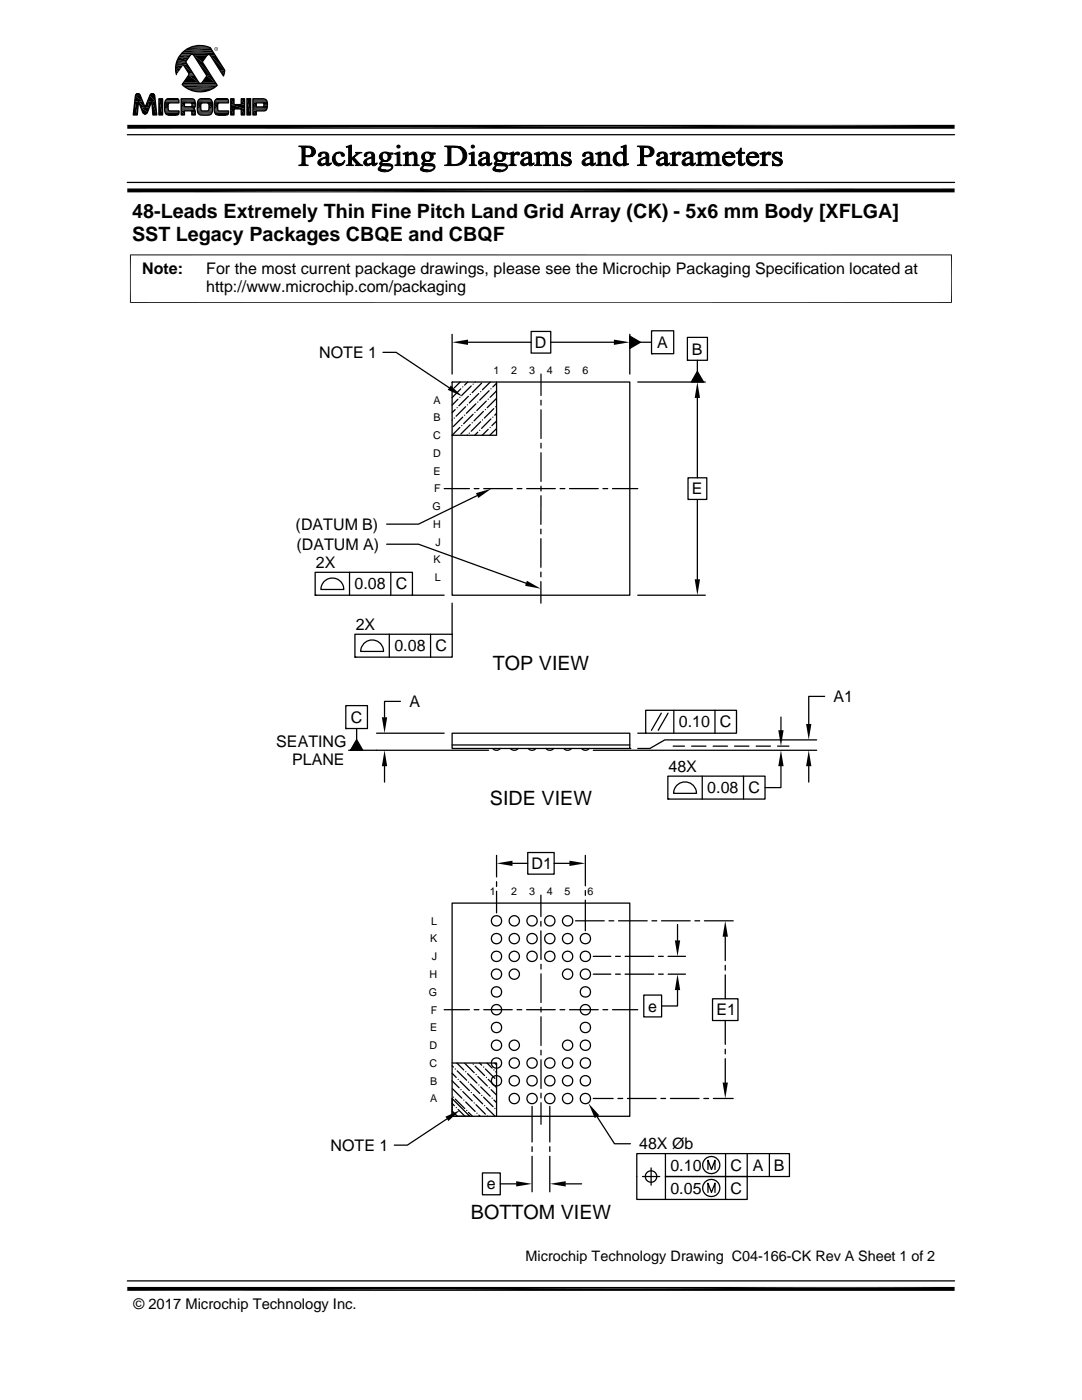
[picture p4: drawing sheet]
<svg xmlns="http://www.w3.org/2000/svg" width="216mm" height="279mm" viewBox="0 0 216 279" stroke-linecap="round" stroke-linejoin="round" font-family="sans-serif">
<g fill="none" stroke="#000" stroke-width=".25">
<path d="M27.1 18.9a.52 .52 0 0 1 .9 .1l1 2.4 .9-2.4a.5 .5 0 0 1 .5-.3 .5 .5 0 0 1 .5 .4l.4 3.8h-.8l-.2-2.7-.9 2.2a.5 .5 0 0 1-.5 .4 .5 .5 0 0 1-.4-.4l-.9-2.1-.2 2.6h-.8zM31.7 19.7h.7v3.2h-.7zM33.1 20l.5-.3h1.6l.4 .2 .1 .6-2 .1-.2 .4v.7l.1 .3 .2 .1h1.9a.62 .62 0 0 1-.1 .7 .62 .62 0 0 1-.6 .2h-1.2a.96 .96 0 0 1-.9-1.2 2.92 2.92 0 0 1 .2-1.8zM36.2 19.7h2.3a1.28 1.28 0 0 1 .2 1.9l-.1 .1 .3 .2 .1 1h-.7v-.6l-.2-.2h-1.3v.8h-.6zM36.6 13l1.1 1.7-1.4 2.2a5.1 5.1 0 0 0 7 .1l-2.9-4.6 1-1.5h.5l2.7 4.3 .3-1.2-2.9-4.5a4.8 4.8 0 0 0-5.1 .6 4.8 4.8 0 0 0-1.7 4.8M38.1 10.9h.3l.3 .1 2.6 4.1-1.2 1.6-.4-.2-2.7-4.2zM39.6 20l.5-.3h1.5a.93 .93 0 0 1 .8 1.1l-.1 1.6a.79 .79 0 0 1-.9 .6 2.2 2.2 0 0 1-1.8-.2 3.5 3.5 0 0 1 0-2.8zM43 20l.5-.3h1.6l.4 .2 .1 .6-2 .1-.2 .4v.7l.1 .3 .2 .1h1.9a.62 .62 0 0 1-.1 .7 .62 .62 0 0 1-.6 .2h-1.2a.96 .96 0 0 1-1-1.2 2.92 2.92 0 0 1 .3-1.8zM46 19.7h.7v1.2h1.4v-1.2h.7v3.2h-.7v-1.2h-1.4v1.2h-.7zM49.3 19.7h.7v3.2h-.7zM49.3 19.7h.7M50.5 19.7h2.2a1.49 1.49 0 0 1 .5 2.2l-.5 .2h-1.6v.8h-.6z"/>
<path d="M25.4 36.4h165.1M25.4 26.9h165.1M36.8 20.5h1.3l.2 .2v.4l-.1 .2h-1.4zM40.2 20.7l.2-.2 1.1 .1 .2 .4-.1 1-.2 .1h-1.2l-.1-.4zM51.1 20.5h1.4a.56 .56 0 0 1 0 .8h-1.4zM76.4 70.3h2.6l10.6 7.1M90.2 76.2h35.5v42.6h-35.5zM90.2 66.7v8M90.3 77.8h.1M90.3 76.2l-.1 .1M91.4 79.7l-1.2 1.2M91.8 79.3h.1"/>
<path d="M91.8 76.2l-1.2 1.2M91.9 77.6l-1.7 1.8M92.3 77.2h.1M93.3 76.2l-.6 .7M93.4 68.3h12.6M93.5 79.1l-1.9 1.9M93.8 78.7h.1M94 77l-1.9 1.9M94.4 76.7h.1M94.8 76.2v.1M95.5 78.5l-1.9 1.9M95.9 78.2h.1"/>
<path d="M96.1 76.5l-1.9 1.9M97.4 79.7h.1M97.6 78l-1.9 1.9M97.8 76.2l-1.5 1.6M98 77.6h.1M99.1 76.2v10.7h-8.9l1.6-1.6M99.1 79.5l-1.9 1.9M99.1 78l-1.3 1.3M99.1 76.5l-.8 .7M106 66.1h3.9v4.4h-3.9zM107.9 74.7v4.2M107.9 79.9v.9"/>
<path d="M109.9 68.3h12.6M125.7 67.1l2.1 1.2-2.1 1.2zM125.7 66.7v8M127.3 76.2h13.4M127.8 68.3h2.2M130 66h4.4v4.6h-4.4zM130 70.6h.1M137.2 67.3h4v4.6h-4zM137.2 71.9h.1M139.1 74.1l1.3 2.1h-2.5zM139.1 71.9v2.2M139.1 79.4v16"/>
<path d="M88.6 97.5h5.1M90.3 83.8l-.1 .1M90.6 83.4h.1M90.8 81.7l-.6 .7M91.2 81.4h.1M92.1 84.9h.1M92.3 83.2l-1.9 1.9M92.7 82.9h.1M92.9 81.2l-1.9 1.9M93.3 86.8l-.1 .1M93.3 80.8h.1M93.6 86.4h.1"/>
<path d="M93.8 84.8l-1.9 1.8M94.2 84.4h.1M94.4 82.7l-1.9 1.9M94.6 97.5h1M94.8 82.3h.1M95 80.6l-1.9 1.9M95.2 98.9l-11.7 5.7h-6.3M95.3 86.3l-.6 .6M95.3 80.2h.1M95.7 85.9h.1M95.9 84.2l-1.9 1.9M96.3 83.8h.1"/>
<path d="M96.5 82.1l-1.9 1.9M96.5 97.5h5.7M96.8 81.7h.1M97 80.1l-1.9 1.8M97.4 85.7l-1.2 1.2M97.8 85.3h.1M98 83.6l-1.9 1.9M98.3 83.2h.1M98.5 81.6l-1.9 1.8M98.9 81.2h.1M99.1 85.5l-1.4 1.4M99.1 82.5l-.4 .4"/>
<path d="M99.1 84l-1 .9M103.2 97.5h.9M105.1 97.5h5.7M107.9 81.8v5.7M107.9 88.5v.9M107.9 90.4v5.7M107.9 97v1M107.9 98.9v5.7M111.8 97.5h.9M113.6 97.5h5.8M120.3 97.5h1M122.2 97.5h5.1"/>
<path d="M137.3 95.4h3.7v4.3h-3.7zM139.1 99.7v15.9M62.9 114.2h19.4v4.6h-19.4zM62.9 118.8h.1M64.8 115.9a2.28 2.28 0 0 1 2.5-.3 2.28 2.28 0 0 1 1.3 2h-4.6l.4-1.1zM69.7 114.2v4.6M77.2 108.6h6.3l21.5 7.8M78 114.2v4.6M82.3 118.8h6.3M107.9 105.6v1M107.9 107.5v5.7M107.9 114.2v.9"/>
<path d="M107.9 116.1v4.3M127.3 118.8h13.4M70.8 126.6h19.4v4.5h-19.4zM70.8 131.1h.1M72.8 128.3a2.28 2.28 0 0 1 2.4-.4 2.28 2.28 0 0 1 1.3 2.1h-4.5l.3-1.2zM77.7 126.6v4.5M79.9 140h-3.2v3.2M85.9 126.6v4.5M90.2 120.4v6.2M164.5 139h-3.1v5.5M69 140.8h4.3v4.6h-4.3zM69 145.4h.1"/>
<path d="M71.2 145.4v2.2M71.2 147.6l1.2 2.1h-2.5zM75.1 146.3h13.5M76.7 152.9v3.2M90.2 146.3h35.5v3.1h-35.5zM90.2 148.7h35.5M97.5 149.7h-27.9M98.3 149.4a1 1 0 0 0 1.5 0M101.8 149.4a1.02 1.02 0 0 0 1.6 0M105.4 149.4a1 1 0 0 0 1.5 0M108.9 149.4a1 1 0 0 0 1.6 0M112.5 149.4a1.02 1.02 0 0 0 1.5 0"/>
<path d="M116 149.4a1 1 0 0 0 1.6 0M118.4 149.7h44.6M125.7 149.4h.1M127.3 146.3h1.5M128.8 141.8h18.2v4.5h-18.2zM132 142.3l-2 3.5M133.3 154.9h19.4v4.6h-19.4zM133.3 159.5h.1M133.3 142.3l-2 3.5M134.3 148.9h2.3M134.5 141.8v4.5M135.2 156.6a2.29 2.29 0 0 1 2.4-.4 2.29 2.29 0 0 1 1.4 2.1h-4.6l.3-1.1z"/>
<path d="M138 148.9h2.9M140.1 154.9v4.6M142.3 148.9h2.9M142.7 141.8v4.5M146.6 148.9h2.8M148.4 154.9v4.6M150.9 148.9h2.8M155.2 148.9h2.2M155.8 152.9v4.3h-3.1M155.8 143.1v3.2M161.4 152.9v3.2M163 147.7h-30.3l-3 1.7h-2.4"/>
<path d="M99.1 170.7v4.3M99.1 176v.9M99.1 177.9v4.3M102.3 172.3h3M105.3 170.1h5.3v4.4h-5.3zM107.9 178.6v4.3M110.6 172.3h3M116.8 170.7v6.1M116.8 177.7v1M116.8 179.6v6.1M90.2 180.2h35.5v42.6h-35.5zM107.9 185.8v5.7"/>
<path d="M107.9 183.9v.9M107.9 192.4v1M107.9 194.4v5.7M114.9 183.8h5.7M118.4 190.9h3.5M118.4 194.4h3.5M121.5 183.8h1M122.8 190.9h1M122.8 194.4h1M123.4 183.8h5.7M124.7 190.9h5.8M124.7 194.4h5.8"/>
<path d="M128.5 198.6h3.5v4.3h-3.5zM130.1 183.8h.9M131.4 190.9h1M131.4 194.4h1M132 183.8h5.7M133.3 190.9h3.5M133.3 194.4h3.5M135.2 197.6v3.2h-3.2M135.2 184.5v3.2M138.7 183.8h.9M140.6 183.8h5.7M142.2 199.3h5.1v4.4h-5.1z"/>
<path d="M144.7 186.9v4.8M144.7 192.7v.9M144.7 194.6v4.7M88.6 201.5h5.1M90.2 215.7l1.4 1.4M90.2 214.2l.8 .8M90.2 212.7l.3 .3M90.2 219.2l3.5 3.6h-3.5zM90.2 212.2h8.9v10.6M90.3 217.3l1.9 1.9M90.5 219h.1M90.8 219.4l1.9 1.8"/>
<path d="M90.8 213.3h.1M91.2 212.2l1.3 1.3M91.2 213.7l1.9 1.9M91.4 215.4h.1M91.8 215.8l1.9 1.9M92 217.5h.1M92.4 217.8l1.8 1.9M92.5 219.5h.1M92.7 212.2l1.9 1.9M92.9 219.9l1.9 1.9M92.9 213.9h.1M93.3 214.3l1.9 1.9"/>
<path d="M93.5 216h.1M93.9 216.3l1.8 1.9M94 218h.1M94.4 218.4l1.9 1.9M94.4 212.4h.1M94.6 201.5h1M94.8 212.8l1.9 1.9M95 214.5h.1M95.4 214.8l1.8 1.9M95.5 216.5h.1M95.7 212.2l.4 .4M95.9 216.9l1.9 1.9"/>
<path d="M96.1 218.6h.1M96.5 219l1.9 1.9M96.5 213h.1M96.5 201.5h5.7M96.9 213.3l1.8 1.9M97 215h.1M97.2 212.2l1 .9M97.4 215.4l1.7 1.6M97.6 217.1h.1M98 217.5l1.1 1M98.2 219.2h.1M98.6 219.5l.5 .5"/>
<path d="M98.6 213.5h.1M98.7 212.2l.4 .3M98.9 213.9l.2 .1M103.2 201.5h.9M105.1 201.5h5.7M107.9 201v1M107.9 202.9v5.7M107.9 209.6v.9M107.9 211.5v5.7M107.9 218.2v.9M111.7 201.5h1M113.6 201.5h5.8"/>
<path d="M118.4 219.2h3.9M120.3 201.5h1M122.2 201.5h5.1M123.3 219.2h.9M125.2 219.2h5.7M131.9 219.2h.9M133.8 219.2h5.7M140.4 219.2h1M142.3 219.2h4M144.7 203.7v4.7M144.7 209.4v.9M144.7 211.3v4.7"/>
<path d="M89.2 223.3l-7.9 5.2h-2.6M90.2 221.7l1 1M90.2 220.2l.5 .5M91 221h.1M91.4 221.4l1.4 1.4M93.1 221.6h.1M93.5 222l.8 .8M94.6 220.1h.1M95 220.5l1.9 1.9M95.2 222.2h.1M95.5 222.5l.3 .3M96.3 234.1h3.5v4.3h-3.5z"/>
<path d="M96.7 220.7h.1M97 221l1.8 1.8M97.2 222.7h.1M98.7 221.2h.1M99.8 236.3h3.2M106.2 220.8v7.1M106.2 228.9v.9M106.2 230.8v7M107.9 220.1v4.3M109.7 220.8v7.1M109.7 228.9v.9M109.7 230.8v7"/>
<path d="M112.9 236.3h3.2M119.1 222.8l3.5 5.5h3.2M128.2 234.8h3.4M129.9 233.1v3.4M132.8 230.2v4.6h16.3v4.6h-22v-9.2h30.4v4.6h-24.7v4.6M141.3 233.4v-1.8l.7 1.8 .7-1.8v1.8M141.3 238v-1.9l.7 1.9 .7-1.9v1.9M144.8 230.2v9.2M149.1 230.2v4.6M153.5 230.2v4.6M25.4 255.6h165.1"/>
<circle cx="99.1" cy="198" r="1.03"/>
<circle cx="99.1" cy="187.3" r="1.03"/>
<circle cx="99.1" cy="190.9" r="1.03"/>
<circle cx="99.1" cy="183.8" r="1.03"/>
<circle cx="99.1" cy="194.4" r="1.03"/>
<circle cx="102.6" cy="187.3" r="1.03"/>
<circle cx="102.6" cy="190.9" r="1.03"/>
<circle cx="102.6" cy="183.8" r="1.03"/>
<circle cx="102.6" cy="194.4" r="1.03"/>
<circle cx="106.2" cy="187.3" r="1.03"/>
<circle cx="106.2" cy="190.9" r="1.03"/>
<circle cx="106.2" cy="183.8" r="1.03"/>
<circle cx="109.7" cy="187.3" r="1.03"/>
<circle cx="109.7" cy="190.9" r="1.03"/>
<circle cx="109.7" cy="183.8" r="1.03"/>
<circle cx="113.3" cy="190.9" r="1.02"/>
<circle cx="113.3" cy="187.3" r="1.02"/>
<circle cx="113.3" cy="183.8" r="1.02"/>
<circle cx="113.3" cy="194.4" r="1.02"/>
<circle cx="116.8" cy="198" r="1.03"/>
<circle cx="116.8" cy="187.3" r="1.03"/>
<circle cx="116.8" cy="190.9" r="1.03"/>
<circle cx="116.8" cy="194.4" r="1.03"/>
<circle cx="99.1" cy="205.1" r="1.03"/>
<circle cx="99.1" cy="215.7" r="1.03"/>
<circle cx="99.1" cy="212.1" r="1.03"/>
<circle cx="99.1" cy="201.5" r="1.03"/>
<circle cx="99.1" cy="208.6" r="1.03"/>
<circle cx="102.6" cy="212.1" r="1.03"/>
<circle cx="102.6" cy="215.7" r="1.03"/>
<circle cx="102.6" cy="219.2" r="1.03"/>
<circle cx="102.6" cy="208.6" r="1.03"/>
<circle cx="106.2" cy="215.7" r="1.03"/>
<circle cx="106.2" cy="212.1" r="1.03"/>
<circle cx="106.2" cy="219.2" r="1.03"/>
<circle cx="109.7" cy="215.7" r="1.03"/>
<circle cx="109.7" cy="212.1" r="1.03"/>
<circle cx="109.7" cy="219.2" r="1.03"/>
<circle cx="113.3" cy="212.1" r="1.02"/>
<circle cx="113.3" cy="215.7" r="1.02"/>
<circle cx="113.3" cy="219.2" r="1.02"/>
<circle cx="113.3" cy="208.6" r="1.02"/>
<circle cx="116.8" cy="205.1" r="1.03"/>
<circle cx="116.8" cy="215.7" r="1.03"/>
<circle cx="116.8" cy="212.1" r="1.03"/>
<circle cx="116.8" cy="219.2" r="1.03"/>
<circle cx="116.8" cy="201.5" r="1.03"/>
<circle cx="116.8" cy="208.6" r="1.03"/>
<circle cx="129.9" cy="234.8" r="1.14"/>
<circle cx="141.9" cy="232.5" r="1.71"/>
<circle cx="141.9" cy="237.1" r="1.71"/>
</g>
<g fill="#000">
<path d="M27 19.1l1 .1h-1zM27 19.1h1v.1zM27 19.2l1.5 1.1h-1.6zM27 19.2h1l.5 1.1zM27 19l1 .1zM27.1 18.9h.9zM27.1 18.9l.9 .1zM27.1 18.9h.8zM27.2 18.8l.7 .1zM27.2 18.8h.6zM27.2 18.8h.5zM27.3 18.7l.4 .1z"/>
<path d="M27.3 18.7h.4zM27.4 18.7h.2zM27.4 18.7h.3zM27.5 18.7h.1zM29.9 19.1l1.1 1.1h-1.6zM29.9 19.1h1l.1 1.1zM29.9 19h1zM29.9 19l1 .1zM29.9 18.9l1 .1zM29.9 18.9h.9zM30 18.9h.8zM30.1 18.8l.7 .1z"/>
<path d="M30.1 18.8h.6zM30.1 18.7l.5 .1zM30.1 18.7h.5zM30.2 18.7h.4zM30.2 18.7h.3zM30.3 18.7h.2zM31.7 19.7l.7 3.2h-.7zM31.7 19.7h.7v3.2zM33.5 19.7h2zM33.5 19.7h1.9zM33.5 19.7h1.8zM33.6 19.7h1.7z"/>
<path d="M35 13.7l.6 .6h-.5zM35 13.7h1l-.4 .6zM35.1 13.1l.9 .6h-1zM35.1 13.1h1.4l-.5 .6zM35.1 14.3l.1 .6zM35.1 14.3h.5l-.4 .6zM35.1 13l1.4 .1h-1.4zM35.1 13h1.5l-.1 .1zM35.3 12.3l1.9 .3h-2zM35.3 12.3h1.7l.2 .3zM35.4 12l1.6 .3h-1.7zM35.4 12h1.9l-.3 .3z"/>
<path d="M35.6 11.5l1.7 .5h-1.9zM35.6 11.5h2.1l-.4 .5zM36.6 13l1.9 1.6h-.9zM36.6 13h.8l1.1 1.6zM37.6 15l2.1 1.5h-3.1zM37.6 15h1.2l.9 1.5zM37.6 14.6h.9zM37.7 14.6l.9 .1zM37.7 15h1.1zM37.7 14.7l.9 .1zM37.7 14.9l1 .1zM37.7 14.8l1 .1z"/>
<path d="M37.7 14.9h1zM38.7 11l1.7 1.4h-.9zM38.7 11h2.6l-.9 1.4zM38.7 18.2l1.9 .1zM39 9.2h1.8zM39 9.1l1.8 .1zM39.3 18.3h1.3zM39.5 12.4l2.6 2.7h-.8zM39.5 12.4h.9l1.7 2.7zM39 9.1h1.7zM39.6 9.1h1.1zM39.6 9.1h.6z"/>
<path d="M39.9 19.7h2zM40 19.7h1.9zM40 19.7h1.8zM40.1 19.7h1.7zM40.1 19.7h1.6zM41.3 15.1l1.7 1.4h-2.7zM41.3 15.1h.8l.9 1.4zM41.6 10.9h1.2zM41.7 10.9h1.2zM41.8 10.9h1.1zM41.9 10.9l1 .1zM41.9 11h1z"/>
<path d="M42 11l2.9 3h-1zM42 11h.9l2 3zM42.8 9.8v.1zM42.8 9.6v.2zM42.8 9.9l.1 .1zM42.9 9.5l-.1 .1zM42.9 9.7l-.1 .1zM42.9 9.9v.1zM42.9 10l.1 .1zM42.8 9.6l.1-.1zM42.9 9.5h.1zM43 10.1l.1 .1z"/>
<path d="M43 9.4l.1 .1zM43.1 10.1h.2zM43.1 9.4l.2 .1zM43.3 10.1l.1-.1zM43.3 19.7h2zM43.3 9.4v.1zM43.4 9.9l-.1 .1zM43.4 19.7h1.9zM43.4 19.7h1.8zM43.3 9.5l.1 .2zM43.3 9.4l.1 .1zM43.3 10l.2-.1z"/>
<path d="M43.4 9.8v.1zM43.4 9.7v.1zM43.5 19.7h1.7zM43.4 9.5l.1 .1zM43.5 9.8l-.1 .1zM43.5 9.6l-.1 .2zM43.9 14l.9 .6h-.6zM43.9 14h1l-.1 .6zM44.2 14.6l.4 .5zM44.2 14.6h.6l-.2 .5zM46 19.7l.7 1.2h-.7zM46 19.7h.7v1.2z"/>
<path d="M48.1 19.7l.7 1.2h-.7zM48.1 19.7h.7v1.2zM49.3 19.7l.7 3.2h-.7zM49.3 19.7h.7v3.2zM25.4 37.6h165.1l-165.1 .8zM25.4 38.4l165.1-.8v.8zM25.4 24.9h165.1l-165.1 .8zM25.4 25.7l165.1-.8v.8zM26.9 20.3h.7zM26.9 20.3l.5 2.6h-.8zM26.9 20.3h.7l-.2 2.6zM27.6 20.3h.9z"/>
<path d="M27.6 20.3l1.4 1.1h-.9zM27.6 20.3h.9l.5 1.1zM28.1 21.4l1.3 1h-.9zM28.1 21.4h1.7l-.4 1zM28.5 22.4h.9zM28.5 22.4l.9 .1zM28.5 22.5h.9zM28.5 22.5l.8 .1zM28.6 22.6h.7zM28.6 22.6l.6 .1zM28.7 22.7h.5zM28.7 22.7h.4z"/>
<path d="M28.8 22.7h.3zM28.8 22.7l.2 .1zM28.9 22.8h.1zM29.4 20.2l.4 1.2h-.8zM29.4 20.2h.9l-.5 1.2zM30.3 20.2l1 2.7h-.8zM30.3 20.2h.7l.3 2.7zM32.9 20.7l.7 .1zM32.9 20.7h.7zM32.9 20.8h.7zM32.9 20.8l.6 .2h-.6zM32.9 20.8h.7l-.1 .2z"/>
<path d="M32.9 21l.6 .7h-.6zM32.9 21h.6v.7zM32.9 21.7l.7 .1h-.7zM32.9 21.7h.6l.1 .1zM32.9 21.8h.7zM32.9 21.8l.7 .1zM32.9 21.9h.7zM32.9 21.9l.7 .1zM32.9 20.5h1zM32.9 20.5l.9 .1zM32.9 20.6h.8zM32.9 20.6h.9z"/>
<path d="M32.9 20.6l.7 .1zM32.9 22l.8 .1zM32.9 22.1h.8zM32.9 22.1h.9zM33.4 22.9h2zM33.5 22.9l1.7 .1zM33.5 22.9h1.9zM33.6 23h1.6zM33.6 23h1.4zM36.2 20.5l.6 .8h-.6zM36.2 20.5h.6v.8zM36.2 22.1l.6 .8h-.6z"/>
<path d="M36.2 22.1h.6v.8zM38.1 20.5h.8zM38.1 22.1h.8zM38.1 20.5h.9zM38.1 21.3h.8zM38.1 22.1l.8 .1zM38.1 20.5l.9 .1zM38.2 22.2h.7zM38.2 20.6h.8zM38.2 21.3h.7zM38.2 20.6l.8 .1zM38.2 21.2l.7 .1z"/>
<path d="M38.2 22.2l.7 .1zM38.3 20.7h.7zM38.2 21.2h.7zM38.3 21.2h.6zM38.3 22.3l.7 .1zM38.3 22.4h.7zM38.3 22.4l.7 .5h-.7zM38.3 22.4h.7v.5zM38.3 20.7l.7 .1zM38.3 20.8h.7zM38.3 21.1h.6zM38.3 21.1l.6 .1z"/>
<path d="M38.3 20.8l.7 .2h-.7zM38.3 20.8h.7v.2zM38.3 21h.7zM38.3 21l.6 .1zM39.4 20.7l.7 .1zM39.4 20.7h.7zM39.4 20.8h.7zM39.4 20.8l.7 .2h-.7zM39.4 20.8h.7v.2zM39.4 21l.7 .7h-.7zM39.4 21h.7v.7zM39.4 21.7l.7 .1h-.7z"/>
<path d="M39.4 21.7h.7v.1zM39.4 21.8h.7zM39.4 21.8l.7 .1zM39.4 21.9h.7zM39.4 21.9l.8 .1zM39.4 20.5h1zM39.4 20.5l.9 .1zM39.4 20.6h.8zM39.4 20.6h.9zM39.4 20.6l.8 .1zM39.4 20.7h.8zM39.4 22l.8 .1z"/>
<path d="M39.4 22.1h.8zM39.4 22.1h.9zM39.4 22.1h1zM39.9 22.9l1.8 .1zM39.9 22.9h2zM40.1 23h1.3zM40.1 23h1.6zM41.3 20.5h1.1zM41.4 20.5l1 .1zM41.5 20.6h.9zM41.4 22.1h1zM41.5 22.1h.9z"/>
<path d="M41.6 20.6l.8 .1zM41.6 22.1h.8zM41.6 20.7h.8zM41.6 22l.8 .1zM41.6 20.7l.8 .1zM41.7 20.8h.7zM41.7 21.9l.7 .1zM41.7 20.8l.7 .2h-.7zM41.7 20.8h.7v.2zM41.7 21.8h.7zM41.7 21.8l.7 .1zM41.7 21.9h.7z"/>
<path d="M41.7 21l.7 .7h-.7zM41.7 21h.7v.7zM41.7 21.7l.7 .1h-.7zM41.7 21.7h.7v.1zM42.7 20.7l.8 .1zM42.7 20.7h.8zM42.7 20.8h.8zM42.7 20.8l.7 .2h-.7zM42.7 20.8h.8l-.1 .2zM42.7 21l.7 .7h-.7zM42.7 21h.7v.7zM42.7 21.7l.8 .1h-.8z"/>
<path d="M42.7 21.7h.7l.1 .1zM42.7 21.8h.8zM42.7 21.8l.8 .1zM42.7 21.9h.8zM42.8 20.5h1zM42.8 20.5l.9 .1zM42.8 20.6h.8zM42.8 20.6h.9zM42.8 20.6l.7 .1zM42.8 20.7h.7zM42.8 21.9l.7 .1zM42.8 22l.8 .1z"/>
<path d="M42.8 22.1h.8zM42.8 22.1h.9zM43.3 22.9h2zM43.4 22.9l1.7 .1zM43.4 22.9h1.9zM43.5 23h1.6zM43.5 23h1.4zM46 20.9l2.8 .8h-2.8zM46 20.9h2.8v.8zM46 21.7l.7 1.2h-.7zM46 21.7h.7v1.2zM48.1 21.7l.7 1.2h-.7z"/>
<path d="M48.1 21.7h.7v1.2zM50.5 20.5l.6 .8h-.6zM50.5 20.5h.6v.8zM50.5 22.1l.6 .8h-.6zM50.5 22.1h.6v.8zM52.4 20.5h.9zM52.5 20.5l.8 .1zM52.5 20.6h.8zM52.5 21.3h.8zM52.6 20.6h.7zM52.6 21.3h.7zM52.6 20.6l.7 .1z"/>
<path d="M52.6 21.2l.7 .1zM52.6 20.7h.8zM52.6 20.7l.8 .1h-.7zM52.6 20.7h.8v.1zM52.6 21.1h.7zM52.6 21.1h.8zM52.6 21.1l.7 .1zM52.6 21.2h.7zM52.7 20.8l.7 .3h-.7zM52.7 20.8h.7v.3zM52.7 21.1h.7zM89.9 76.9l2.4 2.2-3-1.3z"/>
<path d="M90.2 68.3l3.2-.5v1zM122.5 67.8l3.2 .5-3.2 .5zM125.7 67.1l2.1 1.2-2.1 1.2zM139.1 76.2l.6 3.2h-1.1zM139.1 74.1l1.3 2.1h-2.5zM95 98.4l3.1-.9-2.7 1.9zM105.1 115.9l2.8 1.6-3.1-.6zM138.6 115.6h1.1l-.6 3.2zM71.2 147.6l1.2 2.1h-2.5zM76.7 149.7l.6 3.2h-1.1zM76.2 143.2h1.1l-.6 3.1zM155.8 149.7l.6 3.2h-1.1z"/>
<path d="M155.3 145.7h1.1l-.6 3.2zM161.4 149.7l.5 3.2h-1.1zM160.8 144.5h1.1l-.5 3.2zM99.1 172.3l3.2-.5v1zM113.6 171.8l3.2 .5-3.2 .5zM134.7 187.7h1l-.5 3.2zM135.2 194.4l.5 3.2h-1zM144.7 183.8l.5 3.1h-1zM144.2 216h1l-.5 3.2zM88.9 222.9l2.9-1.4-2.3 2.2zM103 235.7l3.2 .6-3.2 .5zM109.7 236.3l3.2-.6v1.1z"/>
<path d="M117.4 220.2l2.2 2.4-.9 .5zM25.4 256.8h165.1l-165.1 .8zM25.4 257.6l165.1-.8v.8z"/>
</g>
<g fill="none" stroke="#000" stroke-width=".2">
<path d="M33 20h2.7M33.1 19.9h2.6M33.1 19.9h2.5M33.3 19.8h2.2M33.4 19.7h2.1M35.6 19.8h-2.4M36 10.9h2.1M36.1 10.8h6.7M36.2 19.7h2.3M36.2 19.7h2.4M36.2 19.8h2.5M36.2 19.9h2.6"/>
<path d="M36.3 16.9h7M36.4 17h6.9M36.5 16.7h6.6M36.5 16.6h3.4M36.5 16.6h3.3M36.6 16.5h3.1M36.9 17.4h6M37.5 17.7h4.9M37.8 9.5h4.2M37.9 9.4h4M38 11h-2.1M38.2 10.9h-2.2"/>
<path d="M38.4 10.9h4.4M38.4 9.3h3M38.4 9.2h2.9M38.5 10.9h3M38.6 11h2.8M38.6 11h2.7M38.7 18.2h2.5M39.6 20h2.6M39.6 19.9h2.6M39.6 19.9h2.5M39.7 19.8h2.4M39.8 19.8h2.2"/>
<path d="M40.1 16.6h3M40.2 16.6h2.9M40.3 16.5h2.7M42.9 20h2.7M43 19.9h2.6M43 19.9h2.5M43.2 19.8h2.2M43.3 19.7h2M45.5 19.8h-2.4M50.5 19.7h2.2M50.5 19.7h2.4M50.5 19.8h2.5"/>
<path d="M50.5 19.9h2.6M50.5 19.9h2.7M32.9 20.5h2.8M32.9 22.2h2.8M32.9 22.3h2.8M32.9 20.4h2.8M32.9 20.3h2.8M32.9 22.4h2.8M32.9 22.5h2.8M32.9 20.2h2.8M33 20.1h2.7M33 22.6h2.7"/>
<path d="M33 22.7h2.7M33.1 22.7h2.6M33.1 22.8h2.6M33.2 22.8h2.4M33.3 22.9h2.3M33.4 22.9h2.1M36.2 20h2.7M36.2 20.2h2.7M36.2 21.3h2.7M36.2 21.4h2.7M36.2 21.5h2.7M36.2 21.6h2.6"/>
<path d="M36.2 21.6h2.5M36.2 21.7h2.5M36.2 21.8h2.6M36.2 21.9h2.7M36.2 22h2.7M36.2 22.1h2.7M39.4 20.5h3M39.4 22.2h3M39.4 20.4h3M39.4 22.3h3M39.4 22.5h2.9M39.4 20.2h3"/>
<path d="M39.5 22.6h2.8M39.5 20.1h2.8M39.5 22.7h2.7M39.6 22.8h2.6M39.7 22.8h2.4M39.8 22.9h2.2M42.8 22.2h2.8M42.8 20.5h2.8M42.8 20.4h2.8M42.8 22.3h2.8M42.8 20.3h2.8M42.8 22.4h2.8"/>
<path d="M42.8 22.5h2.8M42.8 20.2h2.8M42.9 22.6h2.7M42.9 20.1h2.7M42.9 22.7h2.7M43 22.7h2.6M43 22.8h2.6M43.1 22.8h2.4M43.2 22.9h2.2M43.3 22.9h2M50.5 20h2.7M50.5 20.2h2.8"/>
<path d="M50.5 20.4h2.8M50.5 20.5h2.8M50.5 21.4h2.8M50.5 21.7h2.8M50.5 21.8h2.8M50.5 21.9h2.7M50.5 22h2.6M53 22.1h-2.5M26 50.8v9.7M189.9 50.8v9.7M189.9 50.9h-164M25.9 60.4h164"/>
</g>
<g fill="#000" stroke="#000" stroke-width=".2">
<path d="M80.4 30.6l.3 .1zM118.9 30.6l.2 .1zM123.9 29.3h.3zM151.6 30.6l.3 .1z"/>
<path d="M60.2 29.4h1.1h-.4v1.7h1.5l-1.5 .1v1.6l.6 .2h-1.9v-.1a.5 .5 0 0 0 .7-.6z" fill-rule="evenodd"/>
<path d="M59.6 29.1h1.6a1.26 1.26 0 0 1 1.3 .4 1.26 1.26 0 0 1 .3 1.3l-.4 .3h-1a.87 .87 0 0 0 .8-.9 .87 .87 0 0 0-.9-.8h-1.1z" fill-rule="evenodd"/>
<path d="M60.9 31.2h1.3z" fill-rule="evenodd"/>
<path d="M63.6 30.7l.3-.2h.6l-.4 .2a.36 .36 0 0 1-.1 .4 .36 .36 0 0 1-.3 .1l-.2-.1z" fill-rule="evenodd"/>
<path d="M63.5 32.1a1.65 1.65 0 0 1 1.6-.6 1.09 1.09 0 0 0-1.1 .9l.3 .3 .6 .1a.83 .83 0 0 1-.9 .3 .83 .83 0 0 1-.6-.7z" fill-rule="evenodd"/>
<path d="M63.9 30.5l.2-.1a1.3 1.3 0 0 1 1.5 .4l.1 1.9 .3 .1a.51 .51 0 0 1-.5 .3 .51 .51 0 0 1-.4-.3v-.1l-.3-.1 .3-.1v-1h-.5l.5-.3a.56 .56 0 0 0-.6-.7z" fill-rule="evenodd"/>
<path d="M64.4 32.8l.7-.1z" fill-rule="evenodd"/>
<path d="M65.7 32.7l.4-.2-.1 .3z" fill-rule="evenodd"/>
<path d="M67 30.6l.6-.1a1.1 1.1 0 0 0-.7 1.2 1.1 1.1 0 0 0 .9 1h.7a1.33 1.33 0 0 1-2-.2 1.33 1.33 0 0 1 .5-1.9z" fill-rule="evenodd"/>
<path d="M67.1 30.5a1.26 1.26 0 0 1 1.6 .4v.2a.46 .46 0 0 1-.5 0 .46 .46 0 0 1-.2-.5z" fill-rule="evenodd"/>
<path d="M67.8 32.7a.93 .93 0 0 0 .9-.7l.1 .2-.3 .5z" fill-rule="evenodd"/>
<path d="M69.1 29.3h.2z" fill-rule="evenodd"/>
<path d="M69.1 29.3l1-.3v3.7l.5 .3h-1.5l.3-.1 .2-.3v-3l-.1-.2z" fill-rule="evenodd"/>
<path d="M70.9 30.4h1.3l-.7 .4-.9 .6 1.2 1.3 .6 .3h-1.5l.2-.3-1-1.1 1-.8v-.3z" fill-rule="evenodd"/>
<path d="M72.8 30.7l.2-.2h.7h-.2a.46 .46 0 0 0-.3 .6l-.2 .2a.32 .32 0 0 1-.3-.2 .32 .32 0 0 1 .1-.4z" fill-rule="evenodd"/>
<path d="M72.7 32.1a1.64 1.64 0 0 1 1.5-.6 1.06 1.06 0 0 0-1.1 .9l.4 .3 .6 .1a.84 .84 0 0 1-.9 .3 .84 .84 0 0 1-.6-.7z" fill-rule="evenodd"/>
<path d="M73 30.5l.2-.1a1.31 1.31 0 0 1 1.5 .4l.1 1.9 .3 .1a.48 .48 0 0 1-.5 .3 .48 .48 0 0 1-.4-.4l-.2-.1 .2-.1v-1h-.5l.5-.3a.54 .54 0 0 0-.5-.7z" fill-rule="evenodd"/>
<path d="M73.6 32.8l.6-.1z" fill-rule="evenodd"/>
<path d="M74.9 32.7l.3-.2-.1 .3z" fill-rule="evenodd"/>
<path d="M75.7 33.3l.5-.3-.3 .5a.93 .93 0 0 0 1.1 .5h-1.4a.42 .42 0 0 1 .1-.7z" fill-rule="evenodd"/>
<path d="M76 30.6l.8-.3 .7 .2h-.7a.83 .83 0 0 0-.5 .8 .83 .83 0 0 0 .5 .7h.7l-1.1 .1-.2 .3 .4 .2a2.38 2.38 0 0 1 1.7 .4l.1 .4a1.97 1.97 0 0 1-2.8 .6h1.4a.8 .8 0 0 0 1.1-.7l-.3-.2-1.7-.1a.48 .48 0 0 1-.3-.5 .48 .48 0 0 1 .5-.4 .85 .85 0 0 1-.3-1.5z" fill-rule="evenodd"/>
<path d="M76.4 32.1h1z" fill-rule="evenodd"/>
<path d="M76.8 30.5h1.6v.3h-.5a.82 .82 0 0 1-.4 1.2h-.6a.82 .82 0 0 0 .5-.8 .82 .82 0 0 0-.6-.7z" fill-rule="evenodd"/>
<path d="M78.7 30.6l.3 .1z" fill-rule="evenodd"/>
<path d="M78.7 30.6l1.1-.3v2.1a.37 .37 0 0 0 .4 .5v.1h-1.4l.4-.3v-1.6l-.1-.3z" fill-rule="evenodd"/>
<path d="M80.4 30.6l1-.3v.6h-.5z" fill-rule="evenodd"/>
<path d="M80.9 30.9l1.3-.2-.8 .4 .1 1.6 .4 .3h-1.4l.4-.3z" fill-rule="evenodd"/>
<path d="M81.7 30.7a.84 .84 0 0 1 .9-.4 .84 .84 0 0 1 .6 .8v1.6l.5 .3h-1.5l.3-.1 .2-.3-.1-1.6-.3-.3z" fill-rule="evenodd"/>
<path d="M84.1 33.3l.5-.3-.2 .5a.93 .93 0 0 0 1 .5h-1.4a.42 .42 0 0 1 .1-.7z" fill-rule="evenodd"/>
<path d="M84.4 30.6l.9-.3 .6 .2h-.7a.83 .83 0 0 0-.5 .8 .83 .83 0 0 0 .5 .7h.7l-1.1 .1-.2 .3 .5 .2a2.38 2.38 0 0 1 1.6 .4l.1 .4a1.97 1.97 0 0 1-2.8 .6h1.4a.8 .8 0 0 0 1.2-.7l-.4-.2-1.7-.1a.48 .48 0 0 1-.3-.5 .48 .48 0 0 1 .5-.4 .85 .85 0 0 1-.3-1.5z" fill-rule="evenodd"/>
<path d="M84.8 32.1h1z" fill-rule="evenodd"/>
<path d="M85.2 30.5h1.6v.3h-.5a.81 .81 0 0 1-.4 1.2h-.6a.82 .82 0 0 0 .6-.8 .82 .82 0 0 0-.7-.7z" fill-rule="evenodd"/>
<path d="M88.7 29.1h2l1.3 .3-2 .1v3.2l1.9 .1-.9 .2h-2.3l.6-.2v-.2l.1-2.9a.46 .46 0 0 0-.7-.4z" fill-rule="evenodd"/>
<path d="M90.7 29.4h1.3a1.86 1.86 0 0 1 1.2 1.7 1.86 1.86 0 0 1-1.3 1.7h-1.2a1.73 1.73 0 0 0 1.7-1.7 1.73 1.73 0 0 0-1.7-1.7z" fill-rule="evenodd"/>
<path d="M93.6 30.6l.3 .1z" fill-rule="evenodd"/>
<path d="M93.6 30.6l1-.3v2.1a.36 .36 0 0 0 .1 .4 .36 .36 0 0 0 .4 .1v.1h-1.5v-.1a.38 .38 0 0 0 .5-.5v-1.5l-.1-.1z" fill-rule="evenodd"/>
<path d="M95.7 30.7l.2-.2h.6h-.1a.43 .43 0 0 0-.3 .6l-.2 .2a.32 .32 0 0 1-.3-.2 .32 .32 0 0 1 .1-.4z" fill-rule="evenodd"/>
<path d="M95.7 31.9l.9-.4h.5a1.08 1.08 0 0 0-1.1 .9l.4 .3 .5 .1a.79 .79 0 0 1-.9 .2 .79 .79 0 0 1-.5-.9z" fill-rule="evenodd"/>
<path d="M95.9 30.5a1.28 1.28 0 0 1 1.7 .4v1.7l.4 .2a.48 .48 0 0 1-.5 .3 .48 .48 0 0 1-.4-.4l-.2-.1 .2-.1v-1h-.5l.5-.2-.1-.6z" fill-rule="evenodd"/>
<path d="M96.5 32.8l.6-.1z" fill-rule="evenodd"/>
<path d="M97.8 32.7l.3-.2-.1 .3z" fill-rule="evenodd"/>
<path d="M98.6 33.3l.5-.3-.3 .5a.94 .94 0 0 0 1.1 .5h-1.4a.42 .42 0 0 1 .1-.7z" fill-rule="evenodd"/>
<path d="M98.9 30.6a1.47 1.47 0 0 1 1.5-.1h-.7a.81 .81 0 0 0-.6 .8 .81 .81 0 0 0 .7 .7h.6l-1.1 .1-.2 .5 1.7 .1a.6 .6 0 0 1 .5 .7 2.05 2.05 0 0 1-2.8 .6 4.5 4.5 0 0 0 2.3-.3l.2-.4-.2-.2h-1.3a.55 .55 0 0 1-.8-.6l.4-.4a.85 .85 0 0 1-.2-1.5z" fill-rule="evenodd"/>
<path d="M99.3 32.1h1z" fill-rule="evenodd"/>
<path d="M99.7 30.5h1.6v.3h-.6a.83 .83 0 0 1-.3 1.2h-.6h.1a.84 .84 0 0 0 .4-.8 .84 .84 0 0 0-.6-.7z" fill-rule="evenodd"/>
<path d="M101.5 30.6l.2 .1z" fill-rule="evenodd"/>
<path d="M101.5 30.6l1-.3v.6h.2l-.2 .3v1.5l.5 .3h-1.5l.5-.3v-1.7l-.1-.2z" fill-rule="evenodd"/>
<path d="M102.7 30.7h.2l-.4 .2z" fill-rule="evenodd"/>
<path d="M102.7 30.7a.49 .49 0 0 1 .5-.4 .49 .49 0 0 1 .5 .5 .49 .49 0 0 1-.8-.1z" fill-rule="evenodd"/>
<path d="M104.1 30.7l.3-.2h.6h-.2a.46 .46 0 0 0-.3 .6l-.1 .2a.32 .32 0 0 1-.4-.2 .32 .32 0 0 1 .1-.4z" fill-rule="evenodd"/>
<path d="M104 32.1a1.64 1.64 0 0 1 1.5-.6 1.06 1.06 0 0 0-1.1 .9l.4 .3 .6 .1a.84 .84 0 0 1-.9 .3 .84 .84 0 0 1-.6-.7z" fill-rule="evenodd"/>
<path d="M104.4 30.5l.1-.1a1.31 1.31 0 0 1 1.5 .4l.1 1.9 .3 .1a.48 .48 0 0 1-.5 .3 .48 .48 0 0 1-.4-.4l-.2-.1 .2-.1v-1h-.4l.4-.3a.54 .54 0 0 0-.5-.7z" fill-rule="evenodd"/>
<path d="M104.9 32.8l.6-.1z" fill-rule="evenodd"/>
<path d="M106.2 32.7l.4-.2-.2 .3z" fill-rule="evenodd"/>
<path d="M106.6 30.6l.3 .1z" fill-rule="evenodd"/>
<path d="M106.6 30.6l1.1-.3v.6h-.6l-.1-.1z" fill-rule="evenodd"/>
<path d="M107.1 30.9l1.3-.2-.7 .3v1.7l.4 .3h-1.4l.4-.3z" fill-rule="evenodd"/>
<path d="M107.9 30.7a.86 .86 0 0 1 1.5 .2h.2l-.2 .1 .1 1.7 .4 .3h-1.5l.5-.3v-1.5l-.2-.4z" fill-rule="evenodd"/>
<path d="M109.5 30.8l.2-.2 .5 .1-.6 .2h-.2z" fill-rule="evenodd"/>
<path d="M109.7 30.6a.85 .85 0 0 1 .9-.2 .85 .85 0 0 1 .6 .7v1.3a.37 .37 0 0 0 .5 .5v.1h-1.5l.5-.3v-1.5a.45 .45 0 0 0-.5-.5z" fill-rule="evenodd"/>
<path d="M112 32.1a1.36 1.36 0 0 0 1.6 .9l-1.6 .1z" fill-rule="evenodd"/>
<path d="M112.2 30.7l.2-.2h.5a.39 .39 0 0 0-.5 .2 .39 .39 0 0 0 .2 .5l.8 .4a.73 .73 0 0 1 .6 .6 .73 .73 0 0 1-.4 .8h-.5l.4-.4a1.73 1.73 0 0 0-1.1-.9l-.4-.5z" fill-rule="evenodd"/>
<path d="M112.4 30.5l.4-.2 .8 .1z" fill-rule="evenodd"/>
<path d="M112.2 33h1.4l-.5 .1z" fill-rule="evenodd"/>
<path d="M112.4 30.5l1.4-.2v.9l-.2-.1a.7 .7 0 0 0-.7-.6z" fill-rule="evenodd"/>
<path d="M116.5 30.6l.1-.1h.6l-.4 .2a.36 .36 0 0 1 0 .4 .36 .36 0 0 1-.4 .1l-.1-.2z" fill-rule="evenodd"/>
<path d="M116.5 31.8l.8-.3h.5a1.09 1.09 0 0 0-1.1 .9l.3 .3 .6 .1a.89 .89 0 0 1-1.5-.2l.1-.4z" fill-rule="evenodd"/>
<path d="M116.6 30.5l.2-.1a1.1 1.1 0 0 1 1.3 .2 1.1 1.1 0 0 1 .2 1.2v.8l.4 .2a.51 .51 0 0 1-.4 .3 .51 .51 0 0 1-.5-.3v-.1l-.2-.1 .2-.1v-1h-.5l.5-.3a.55 .55 0 0 0-.6-.7z" fill-rule="evenodd"/>
<path d="M117.1 32.8l.7-.1z" fill-rule="evenodd"/>
<path d="M118.5 32.7l.3-.2-.1 .3z" fill-rule="evenodd"/>
<path d="M118.9 30.6l1-.3v.6h-.6z" fill-rule="evenodd"/>
<path d="M119.3 30.9l1.4-.2-.8 .4v1.3a.39 .39 0 0 0 .1 .4 .39 .39 0 0 0 .4 .1v.1h-1.5l.5-.3z" fill-rule="evenodd"/>
<path d="M120.1 30.7a.84 .84 0 0 1 .9-.3 .84 .84 0 0 1 .6 .7l.1 1.6 .4 .3h-1.4l.4-.3v-1.7l-.4-.3z" fill-rule="evenodd"/>
<path d="M122.7 30.9l.4-.4h.6a1.2 1.2 0 0 0-.8 1.2 1.2 1.2 0 0 0 .9 1.1h-1a1.4 1.4 0 0 1-.1-1.9z" fill-rule="evenodd"/>
<path d="M123.1 30.5a1.12 1.12 0 0 1 1.3 .1z" fill-rule="evenodd"/>
<path d="M123.9 29.3l1-.3v3.3l.3 .4h-.8a1.19 1.19 0 0 1-1.6 .1h1l.6-.3v-1.4l-.3-.5h.3v-1v-.2z" fill-rule="evenodd"/>
<path d="M124.4 32.7h1v.1l-1 .3z" fill-rule="evenodd"/>
<path d="M127.7 29.4h1.1h-.4v1.7h1.6l-1.6 .1v1.1a.47 .47 0 0 0 .1 .5 .47 .47 0 0 0 .6 .1v.1h-1.9l.4-.1 .2-.3z" fill-rule="evenodd"/>
<path d="M127.2 29.1h1.6a1.23 1.23 0 0 1 1.3 .4 1.23 1.23 0 0 1 .2 1.3l-.3 .3h-1.1a.87 .87 0 0 0 .9-.9 .87 .87 0 0 0-1-.8h-1.1z" fill-rule="evenodd"/>
<path d="M128.4 31.2h1.4z" fill-rule="evenodd"/>
<path d="M131.2 30.7l.3-.2h.6h-.2a.42 .42 0 0 0-.3 .6l-.2 .2a.32 .32 0 0 1-.3-.2 .32 .32 0 0 1 .1-.4z" fill-rule="evenodd"/>
<path d="M131.3 31.9l.7-.4h.6a1.12 1.12 0 0 0-1.1 .9l.4 .3 .6 .1a.79 .79 0 0 1-1 .2 .79 .79 0 0 1-.5-.9z" fill-rule="evenodd"/>
<path d="M131.5 30.5a1.23 1.23 0 0 1 1.6 .4l.1 1.7 .3 .2a.48 .48 0 0 1-.5 .3 .48 .48 0 0 1-.4-.4l-.2-.1 .2-.1v-1h-.4l.4-.2-.1-.6-.4-.2z" fill-rule="evenodd"/>
<path d="M132 32.8l.6-.1z" fill-rule="evenodd"/>
<path d="M133.3 32.7l.3-.2-.1 .3z" fill-rule="evenodd"/>
<path d="M133.7 30.6l.3 .1z" fill-rule="evenodd"/>
<path d="M133.7 30.6l1-.3v.6h.2l-.2 .3 .1 1.5 .5 .3h-1.6l.5-.3v-1.8l-.1-.1z" fill-rule="evenodd"/>
<path d="M134.9 30.7h.3l-.5 .2z" fill-rule="evenodd"/>
<path d="M134.9 30.7a.48 .48 0 0 1 .5-.4 .48 .48 0 0 1 .5 .5 .47 .47 0 0 1-.7-.1z" fill-rule="evenodd"/>
<path d="M136.3 30.7l.3-.2h.6a.44 .44 0 0 0-.5 .6 .31 .31 0 0 1-.4 .1 .31 .31 0 0 1 0-.5z" fill-rule="evenodd"/>
<path d="M136.4 31.9l.7-.4h.6a1.11 1.11 0 0 0-1 .9l.3 .3 .6 .1a.79 .79 0 0 1-1 .2 .79 .79 0 0 1-.4-.9z" fill-rule="evenodd"/>
<path d="M136.6 30.5a1.23 1.23 0 0 1 1.7 .4v1.7l.4 .2a.48 .48 0 0 1-.5 .3 .48 .48 0 0 1-.5-.4l-.2-.1 .2-.1v-1h-.4l.4-.2-.1-.6z" fill-rule="evenodd"/>
<path d="M137.1 32.8l.6-.1z" fill-rule="evenodd"/>
<path d="M138.4 32.7l.4-.2-.1 .3z" fill-rule="evenodd"/>
<path d="M138.8 30.6l.3 .1z" fill-rule="evenodd"/>
<path d="M138.8 30.6l1.1-.3v.6h-.6l-.1-.1z" fill-rule="evenodd"/>
<path d="M139.3 30.9l1.3-.2-.7 .3v1.7l.5 .3h-1.5l.4-.3z" fill-rule="evenodd"/>
<path d="M140.1 30.7a.86 .86 0 0 1 1.5 .2h.2l-.2 .2 .1 1.6 .4 .3h-1.4l.4-.3v-1.8l-.4-.2z" fill-rule="evenodd"/>
<path d="M141.8 30.8l.1-.2 .5 .1-.8 .2z" fill-rule="evenodd"/>
<path d="M141.9 30.6a.85 .85 0 0 1 1-.2 .85 .85 0 0 1 .5 .8l.1 1.5 .4 .3h-1.5v-.1a.37 .37 0 0 0 .5-.4v-1.2a.52 .52 0 0 0-.5-.6z" fill-rule="evenodd"/>
<path d="M144.5 30.7l.3-.2h.6a.73 .73 0 0 0-.8 .7l-.4 .1z" fill-rule="evenodd"/>
<path d="M144.8 30.5a1.17 1.17 0 0 1 1.9 .9h-2.1a1.11 1.11 0 0 0 1.1 1.2l-1.2 .1-.3-.7v-.6v-.1l1.8-.1a.62 .62 0 0 0-.6-.7z" fill-rule="evenodd"/>
<path d="M144.5 32.7l1.2-.1a.85 .85 0 0 0 .9-.6l.1 .1a1.26 1.26 0 0 1-1 1 1.26 1.26 0 0 1-1.2-.4z" fill-rule="evenodd"/>
<path d="M147.8 29.5h.1v.9h.7v.2h-.7v1.9l.3 .2-.8 .1v-2.2l-.5-.1 .6-.4z" fill-rule="evenodd"/>
<path d="M147.4 32.8l.9-.1 .2-.2h.2l-.1 .1a.68 .68 0 0 1-1.2 .2z" fill-rule="evenodd"/>
<path d="M149.3 30.7l.3-.2h.5a.73 .73 0 0 0-.7 .7l-.4 .1z" fill-rule="evenodd"/>
<path d="M149.6 30.5l.1-.1a1.13 1.13 0 0 1 1.7 1h-2a1.1 1.1 0 0 0 1.1 1.2l-1.3 .1-.3-.7 .1-.7 1.7-.1a.66 .66 0 0 0-.6-.7z" fill-rule="evenodd"/>
<path d="M149.2 32.7l1.5-.1 .4-.2 .2-.4a1.16 1.16 0 0 1-.8 1.1 1.16 1.16 0 0 1-1.3-.4z" fill-rule="evenodd"/>
<path d="M151.6 30.6l1.1-.3v.6h.1l-.1 .3v1.5l.5 .3h-1.5l.4-.3v-1.5v-.4z" fill-rule="evenodd"/>
<path d="M152.8 30.7h.3l-.4 .2z" fill-rule="evenodd"/>
<path d="M152.9 30.6a.46 .46 0 0 1 .6-.3 .46 .46 0 0 1 .3 .5 .49 .49 0 0 1-.7-.1h-.3z" fill-rule="evenodd"/>
<path d="M154.1 32.1a1.35 1.35 0 0 0 1.6 .9l-1.6 .1z" fill-rule="evenodd"/>
<path d="M154.4 30.6l.6-.1h-.3a.35 .35 0 0 0-.2 .3 .35 .35 0 0 0 .2 .4l.8 .4a.73 .73 0 0 1 .6 .6 .73 .73 0 0 1-.4 .8h-.5l.4-.4a1.71 1.71 0 0 0-1.1-.9 .65 .65 0 0 1-.1-1.1z" fill-rule="evenodd"/>
<path d="M154.5 30.5l.4-.2 .8 .1z" fill-rule="evenodd"/>
<path d="M154.3 33h1.4l-.5 .1z" fill-rule="evenodd"/>
<path d="M154.5 30.5l1.4-.2v.9l-.2-.1a.7 .7 0 0 0-.7-.6z" fill-rule="evenodd"/>
<circle cx="79.5" cy="29.3" r=".31"/>
<circle cx="94.3" cy="29.3" r=".31"/>
</g>
<path d="M37.3 9.6h4.8M37.5 17.9h4.9M36.2 20.4h2.7" fill="none" stroke="#000" stroke-width=".23"/>
<path d="M36.1 10.7h6.7M36.5 17.2h6.8M36.9 9.9h5.4" fill="none" stroke="#000" stroke-width=".34"/>
<path d="M35.1 12.8h2.3M36.4 10.3h6.2" fill="none" stroke="#000" stroke-width=".4"/>
<path d="M35.6 11.2h2.4" fill="none" stroke="#000" stroke-width=".42"/>
<path d="M36.3 16.8h6.9M38 18.1h3.8M50.5 21.5h2.8" fill="none" stroke="#000" stroke-width=".21"/>
<path d="M37 17.6h5.9" fill="none" stroke="#000" stroke-width=".3"/>
<g font-size="3.9">
<text x="26.4" y="43.5">48-Leads Extremely Thin Fine Pitch Land Grid Array (CK) - 5x6 mm Body [XFLGA]</text>
<text x="26.4" y="48">SST Legacy Packages CBQE and CBQF</text>
<text x="98.3" y="133.7">TOP VIEW</text>
<text x="97.8" y="160.7">SIDE VIEW</text>
<text x="93.9" y="243.2">BOTTOM VIEW</text>
</g>
<g font-size="3.2">
<text x="28.4" y="54.6">Note:</text>
<text x="41.1" y="58.3">http://www.microchip.com/packaging</text>
<text x="41.1" y="54.6">For the most current package drawings, please see the Microchip Packaging Specification located at</text>
<text x="63.7" y="71.5">NOTE 1</text>
<text x="106.7" y="69.4">D</text>
<text x="131.1" y="69.4">A</text>
<text x="138.1" y="70.8">B</text>
<text x="138" y="98.7">E</text>
<text x="59" y="105.8">(DATUM B)</text>
<text x="59.1" y="109.7">(DATUM A)</text>
<text x="63" y="113.4">2X</text>
<text x="70.8" y="117.6">0.08</text>
<text x="79" y="117.6">C</text>
<text x="71" y="125.8">2X</text>
<text x="78.7" y="130">0.08</text>
<text x="86.9" y="130">C</text>
<text x="81.7" y="141.1">A</text>
<text x="166.3" y="140.1">A1</text>
<text x="55.1" y="149">SEATING</text>
<text x="70" y="144.3">C</text>
<text x="135.5" y="145.2">0.10</text>
<text x="143.7" y="145.2">C</text>
<text x="58.3" y="152.7">PLANE</text>
<text x="133.4" y="154.1">48X</text>
<text x="141.1" y="158.3">0.08</text>
<text x="149.3" y="158.3">C</text>
<text x="106.1" y="173.4">D1</text>
<text x="129.3" y="201.9">e</text>
<text x="142.9" y="202.6">E1</text>
<text x="65.9" y="229.7">NOTE 1</text>
<text x="127.5" y="229.4">48X Øb</text>
<text x="133.8" y="233.7">0.10</text>
<text x="145.8" y="233.7">C</text>
<text x="150.2" y="233.7">A</text>
<text x="154.4" y="233.7">B</text>
<text x="97.2" y="237.4">e</text>
<text x="133.8" y="238.2">0.05</text>
<text x="145.8" y="238.2">C</text>
</g>
<g font-size="2.9">
<text x="104.8" y="251.7">Microchip Technology Drawing C04-166-CK Rev A Sheet 1 of 2</text>
<text x="26.6" y="261.3">© 2017 Microchip Technology Inc.</text>
</g>
<g font-size="2.1">
<text x="98.5" y="74.7">1</text>
<text x="102" y="74.7">2</text>
<text x="105.6" y="74.7">3</text>
<text x="109.1" y="74.7">4</text>
<text x="112.7" y="74.7">5</text>
<text x="116.2" y="74.7">6</text>
<text x="86.5" y="80.5">A</text>
<text x="86.4" y="87.6">C</text>
<text x="86.5" y="84.1">B</text>
<text x="86.4" y="91.2">D</text>
<text x="86.5" y="94.7">E</text>
<text x="86.3" y="101.8">G</text>
<text x="86.6" y="98.3">F</text>
<text x="86.4" y="105.4">H</text>
<text x="86.5" y="112.5">K</text>
<text x="86.9" y="108.9">J</text>
<text x="86.8" y="116">L</text>
<text x="97.8" y="178.6">1</text>
<text x="102" y="178.6">2</text>
<text x="105.6" y="178.6">3</text>
<text x="109.1" y="178.6">4</text>
<text x="112.7" y="178.6">5</text>
<text x="117.3" y="178.6">6</text>
<text x="86.1" y="184.5">L</text>
<text x="85.8" y="188.1">K</text>
<text x="86.2" y="191.6">J</text>
<text x="85.7" y="195.2">H</text>
<text x="85.6" y="198.7">G</text>
<text x="85.9" y="202.3">F</text>
<text x="85.7" y="209.4">D</text>
<text x="85.8" y="205.8">E</text>
<text x="85.7" y="212.9">C</text>
<text x="85.8" y="220">A</text>
<text x="85.8" y="216.5">B</text>
</g>
<text font-size=".6" x="43" y="10">R</text>
</svg>
